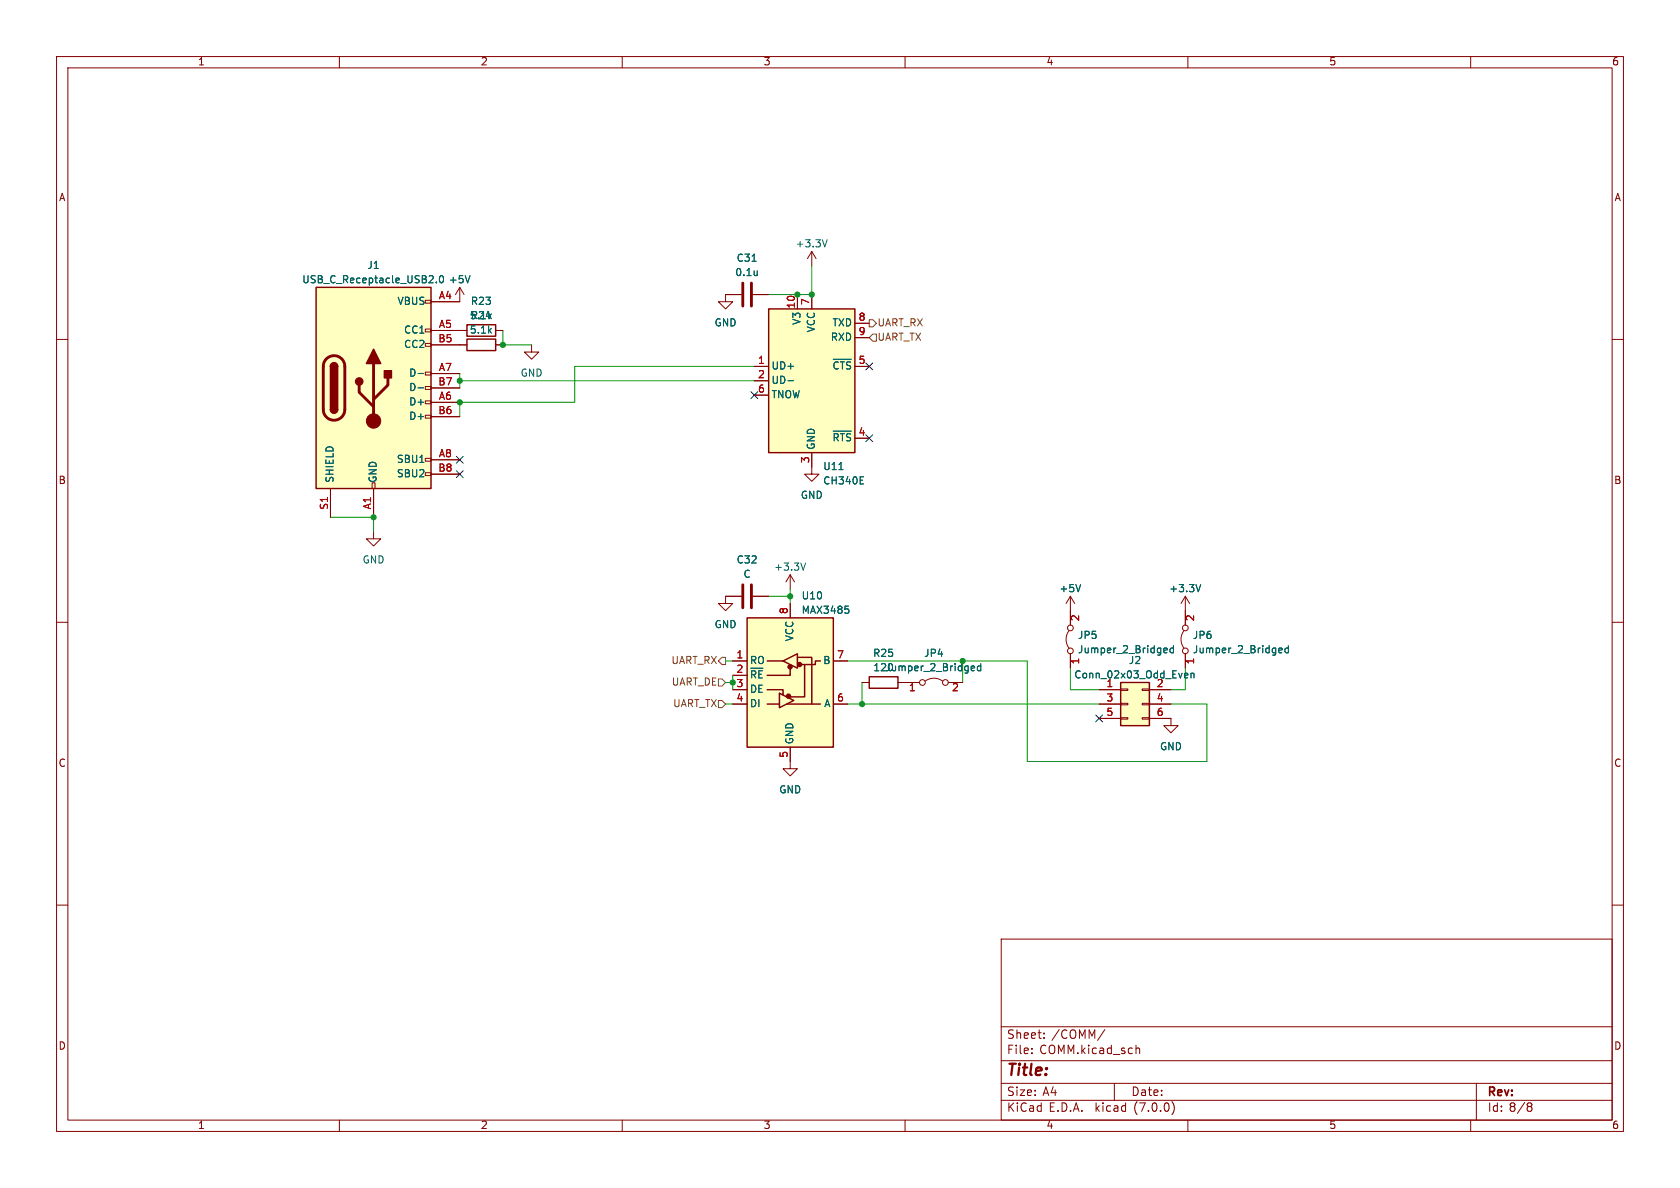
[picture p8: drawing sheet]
<svg xmlns="http://www.w3.org/2000/svg" width="297mm" height="210mm" viewBox="0 0 297 210" stroke-linecap="round" stroke-linejoin="round" font-family="sans-serif">
<g fill="none" stroke="#840000" stroke-width=".18">
<path d="M10 10h277v190h-277zM12 12h273v186h-273zM60 10v2M110 10v2M160 10v2M210 10v2M260 10v2M10 60h2M75.2 58.2h1v.5h-1zM75.2 53.1h1v.5h-1zM76.2 58.4h6.3M81.3 50.8v2.5h-5.1"/>
<path d="M81.3 50.8l-.8 1.3M81.3 50.8l.7 1.3M87.6 58.4h1.3M131.1 52.1h-2.8v1.2h1.2l-1.2 1.3-1.3-1.3h1.3M133.1 52.1h2.8M141 52.1v2.5M143.5 44.5l-.8 1.2M143.5 44.5v2.5M143.5 52.1v2.5M143.5 44.5l.8 1.2M151.1 57.2h2.6M151.1 59.7h2.6"/>
<path d="M285 60h2M75.2 73.4h1v.5h-1zM75.2 70.9h1v.5h-1zM75.2 68.3h1v.5h-1zM75.2 65.8h1v.5h-1zM75.2 60.7h1v.5h-1zM76.2 71.1h5.1M76.2 66h5.1M76.2 61h6.3M76.2 73.7h5.1M76.2 68.6h5.1M87.6 61h1.3"/>
<path d="M94 61v1.2h1.2l-1.2 1.3-1.3-1.3h1.3M133.3 64.8h2.6M133.3 67.3h2.6M133.3 69.9h2.6M151.1 64.8h2.6M151.1 77.5h2.6M58.4 86.4v5M65.8 85.3h.5v1.1h-.5zM66 94v1.3h1.3l-1.3 1.2-1.2-1.2h1.2M66 86.4v5M75.2 83.6h1v.5h-1zM75.2 81h1v.5h-1z"/>
<path d="M76.2 81.3h5.1M76.2 83.8h5.1M143.5 80v3.8h1.3l-1.3 1.3-1.3-1.3h1.3M10 110h2M129.5 116.8h2.6M129.5 119.4h2.6M131.1 105.4h-2.8v1.3h1.2l-1.2 1.3-1.3-1.3h1.3M133.1 105.4h2.8M139.7 101.6l-.8 1.3M139.7 101.6v2.5M139.7 106.7v2.5M139.7 101.6l.8 1.3"/>
<path d="M141 116.2h.1M147.3 116.8h2.6M189 111.5a2.54 2.54 0 0 0 0 3.1M189.2 105.4v5.1M189.2 115.6v2.5M189.2 105.4l-.7 1.3M189.2 105.4l.8 1.3M209.3 111.5a2.54 2.54 0 0 0 0 3.1M209.5 105.4v5.1M209.5 115.6v2.5M209.5 105.4l-.7 1.3M209.5 105.4l.8 1.3"/>
<path d="M285 110h2M129.5 121.9h2.6M129.5 124.5h2.6M139.7 132.1v3.8h1.3l-1.3 1.3-1.3-1.3h1.3M147.3 124.5h2.6M152.4 120.7h1.3M158.7 120.7h3.9M163.6 120.4a2.54 2.54 0 0 1 3 0M167.6 120.7h2.6M194.3 121.9h3.8M194.3 124.5h3.8M194.3 127h3.8"/>
<path d="M198.1 126.9h1.3v.2h-1.3zM198.1 124.3h1.3v.3h-1.3zM198.1 121.8h1.3v.2h-1.3zM201.9 126.9h1.3v.2h-1.3zM201.9 124.3h1.3v.3h-1.3zM201.9 121.8h1.3v.2h-1.3zM203.2 127h3.8v1.3h1.3l-1.3 1.2-1.3-1.2h1.3M203.2 121.9h3.8M203.2 124.5h3.8M10 160h2M285 160h2M177 166h108v32h-108z"/>
<path d="M60 198v2M110 198v2M160 198v2M177 194.5h108M177 191.5h108M177 187.5h108M177 181.5h108M182.4 186.1v.2M182.4 185.3v.2M184.6 183.4v.2M184.6 182.6v.2M195.3 182l-1.3 1.9"/>
<path d="M197 191.5v3M200.8 185.4l.2-.1h.4l.1 1M207.2 194.7a1.72 1.72 0 0 1 0 2.3M210 198v2M260 198v2M261 191.5v6.5M270.3 195h.2l.3 .2-.3 .4M270.3 195.6h.2M270.5 195.6l.3 .1v.5l-.3 .3h-.2"/>
<circle cx="189.2" cy="115.1" r=".51"/>
<circle cx="189.2" cy="111" r=".51"/>
<circle cx="209.6" cy="111" r=".51"/>
<circle cx="209.6" cy="115.1" r=".51"/>
<circle cx="163.1" cy="120.7" r=".51"/>
<circle cx="167.1" cy="120.7" r=".51"/>
</g>
<g fill="none" stroke="#006464" stroke-width=".18">
<path d="M77.1 49.9v.1M77.8 48.8l.2-.1a.68 .68 0 0 1 .4 .7 .68 .68 0 0 1-.4 .6l-.2-.1-.1-.4zM83.1 48.7l-.4 1.3M146.2 42.4l-.4 1.2M73.9 66h1M73.9 68.6h1M139.3 67.3h1M147.3 76.2h3.2M147.3 63.5h3.2M148.2 77.1l-.1-.4h-.6v1.2M148.2 64.1l-.2-.1h-.3l-.3 .5M148.6 76.7h.7"/>
<path d="M148.6 64h.7M148.9 64v1.2M148.9 76.7v1.2M150.4 76.7h-.5l-.2 .3M150.4 64h-.5l-.2 .3M74.2 81.7h.7M142.4 99.5l-.4 1.3M148.3 83h.7M152.1 85.6h.6M152.1 84.3h.6M133.6 119l-.1-.4h-.6v1.2M134.8 118.6h-.6v1.2"/>
<path d="M149.4 107.1h.6M150 107.7l.1 .2-.1 .5M171.9 117.7l.3 .1 .1 .2-.6 .2M172.2 118.5l-.3 .1M173.4 117.8l-.4-.1-.2 .3 .1 .5h.5M173.4 117.3v1.3M191 103.3l-.4 1.3M205.9 114.6h.4l.1 .3-.6 .1M206.3 115.3l-.4 .1M207.4 114.6h-.3l-.3 .2 .2 .5h.4M207.4 114.1v1.3M209.6 119l.3 .1 .1 .2-.6 .1"/>
<path d="M209.9 119.8h-.3M210.5 119.1l.2-.1 .3 .1 .1 .7M210.5 119v.8M212.3 103.3l-.5 1.3M226.3 114.6h.3l.1 .3-.6 .1M226.6 115.3l-.3 .1M227.8 114.6h-.4l-.2 .2 .1 .5h.5M227.8 114.1v1.3"/>
</g>
<g fill="#ffffc2" stroke="#ffffc2" stroke-width=".18">
<path d="M198.1 120.7h5.1v7.6h-5.1z"/>
<path d="M135.9 54.6h15.2v25.4h-15.2z"/>
<path d="M55.9 50.8h20.3v35.6h-20.3z"/>
<path d="M132.1 109.2h15.2v22.9h-15.2z"/>
</g>
<g fill="none" stroke="#840000" stroke-width=".25">
<path d="M55.9 50.8h20.3v35.6h-20.3zM82.5 57.4h5.1v2h-5.1zM82.5 59.9h5.1v2.1h-5.1zM135.9 54.6h15.2v25.4h-15.2zM58.4 72.4a.64 .64 0 0 0 .7 .6 .64 .64 0 0 0 .6-.6M58.4 64.8a.64 .64 0 0 1 .7-.7 .64 .64 0 0 1 .6 .7M132.1 109.2h15.2v22.9h-15.2zM135.6 116.8h2.8M138.4 116.8l2.6-1.2v2.5zM139.7 118.1v1.3h-4.1M141 116.2h2.5v8.3M142.2 117.5v5.7h-2.5"/>
<path d="M145 116.8h-.9v.7h-2.5M153.7 119.6h5v2.1h-5zM135.6 121.9h2.8v.7M135.6 124.5h2.2M137.8 122.6l2.5 1.2-2.5 1.3zM138.4 122.6v.2M139.1 124.5h5.9M198.1 120.7h5.1v7.6h-5.1z"/>
</g>
<path d="M131.3 50v4.1M132.8 50v4.1M57.7 63.4a1.9 1.9 0 0 1 2.1-.4 1.9 1.9 0 0 1 1.2 1.8v7.6a1.91 1.91 0 0 1-1.9 1.9 1.91 1.91 0 0 1-2-1.9l.1-7.8 .1-.6zM63.5 68.1v1.2l2.5 2.6M66 64.3v10.1M68.6 66.8v1.3l-2.6 2.5M131.3 103.4v4M132.8 103.4v4" fill="none" stroke="#840000" stroke-width=".51"/>
<g fill="#840000" stroke="#840000" stroke-width=".25">
<path d="M58.4 72.4h1.3a.64 .64 0 0 1-.6 .6 .64 .64 0 0 1-.7-.6z"/>
<path d="M58.4 64.8h1.3v7.6h-1.3z"/>
<path d="M58.6 64.3a.64 .64 0 0 1 .7-.1 .64 .64 0 0 1 .4 .6h-1.3z"/>
<path d="M66 61.7l1.3 2.6h-2.5z"/>
<path d="M67.9 65.5h1.3v1.3h-1.3z"/>
<circle cx="63.5" cy="67.4" r=".63"/>
<circle cx="139.4" cy="123.1" r=".36"/>
<circle cx="139.7" cy="117.9" r=".36"/>
<circle cx="141.4" cy="117.5" r=".36"/>
</g>
<circle cx="66" cy="74.4" r="1.27" fill="#840000" stroke="#840000" stroke-width=".18"/>
<path d="M153.7 56.5h.6l.6 .7-.6 .6h-.6zM154.3 59.1h.6v1.2h-.6l-.6-.6zM127.6 116.2h.7v1.3h-.7l-.6-.7zM127 120h.6l.7 .7-.7 .6h-.6zM127 123.8h.6l.7 .7-.7 .6h-.6z" fill="none" stroke="#725600" stroke-width=".18"/>
<g fill="none" stroke="#009600" stroke-width=".18">
<path d="M88.9 58.4v2.6h5.1M143.5 47v5.1h-7.6M81.3 66v2.6M81.3 67.3h52M133.3 64.8h-31.7v6.3h-20.3v2.6M58.4 91.4h7.6v2.6M128.3 116.8h1.2M129.5 119.4v2.5M135.9 105.4h3.8M139.7 104.1v2.6M149.9 116.8h31.7v17.8h31.8v-10.1h-6.4M170.2 116.8v3.9"/>
<path d="M189.2 118.1v3.8h5.1M209.5 118.1v3.8h-2.5M128.3 120.7h1.2M128.3 124.5h1.2M149.9 124.5h44.4M152.4 120.7v3.8"/>
</g>
<path d="M132.7 69.2l1.3 1.3M134 69.2l-1.3 1.3M153.1 76.9l1.2 1.2M153.1 64.2l1.2 1.2M154.3 76.9l-1.2 1.2M154.3 64.2l-1.2 1.2M80.7 80.7l1.2 1.2M80.7 83.2l1.2 1.2M81.9 80.7l-1.2 1.2M81.9 83.2l-1.2 1.2M193.7 126.4l1.2 1.2M194.9 126.4l-1.2 1.2" fill="none" stroke="#000084" stroke-width=".18"/>
<g fill="#009600" stroke="#009600" stroke-width=".18">
<circle cx="81.3" cy="71.1" r=".46"/>
<circle cx="88.9" cy="61" r=".46"/>
<circle cx="141" cy="52.1" r=".46"/>
<circle cx="143.5" cy="52.1" r=".46"/>
<circle cx="81.3" cy="67.3" r=".46"/>
<circle cx="66" cy="91.4" r=".46"/>
<circle cx="139.7" cy="105.4" r=".46"/>
<circle cx="152.4" cy="124.5" r=".46"/>
<circle cx="129.5" cy="120.7" r=".46"/>
<circle cx="170.2" cy="116.8" r=".46"/>
</g>
<text font-size="2.8" fill="#840000" x="178" y="190.8">Title:</text>
<g font-size="2.1" fill="#840000">
<text x="178" y="183.9">Sheet:</text>
<text x="185.9" y="183.9">/COMM/</text>
<text x="178" y="186.6">File:</text>
<text x="183.8" y="186.6">COMM.kicad_sch</text>
<text x="178" y="196.8">KiCad</text>
<text x="178" y="194">Size:</text>
<text x="184.3" y="194">A4</text>
<text x="185.4" y="196.8">E.D.A.</text>
<text x="193.7" y="196.8">kicad</text>
<text x="200" y="194">Date:</text>
<text x="200.6" y="196.8">(7.0.0)</text>
<text x="263" y="194.2">Rev:</text>
<text x="263" y="196.8">Id: 8/8</text>
</g>
<g font-size="1.8" fill="#840000">
<text x="35" y="11.8">1</text>
<text x="85" y="11.8">2</text>
<text x="135" y="11.8">3</text>
<text x="185" y="11.8">4</text>
<text x="235" y="11.8">5</text>
<text x="285" y="11.8">6</text>
<text x="10.4" y="35.8">A</text>
<text x="285.4" y="35.8">A</text>
<text x="10.3" y="85.8">B</text>
<text x="285.3" y="85.8">B</text>
<text x="10.3" y="135.8">C</text>
<text x="285.3" y="135.8">C</text>
<text x="10.3" y="185.8">D</text>
<text x="285.3" y="185.8">D</text>
<text x="35" y="199.8">1</text>
<text x="85" y="199.8">2</text>
<text x="135" y="199.8">3</text>
<text x="185" y="199.8">4</text>
<text x="235" y="199.8">5</text>
<text x="285" y="199.8">6</text>
</g>
<g font-size="1.8" fill="#006464">
<text x="64.9" y="47.8">J1</text>
<text x="130.2" y="46.5">C31</text>
<text x="140.6" y="44">+3.3V</text>
<text x="53.4" y="50.4">USB_C_Receptacle_USB2.0</text>
<text x="79.3" y="50.4">+5V</text>
<text x="129.9" y="49.1">0.1u</text>
<text x="70.2" y="54.2">VBUS</text>
<text x="71.3" y="59.2">CC1</text>
<text x="83" y="59.2">5.1k</text>
<text x="83.2" y="54.2">R23</text>
<text x="83.2" y="56.7">R24</text>
<text x="126.3" y="58">GND</text>
<text x="141.8" y="57.5" transform="rotate(-90 141.8 57.5)">V3</text>
<text x="144.3" y="58.9" transform="rotate(-90 144.3 58.9)">VCC</text>
<text x="147" y="58">TXD</text>
<text x="71.3" y="61.8">CC2</text>
<text x="136.4" y="65.6">UD+</text>
<text x="146.7" y="60.5">RXD</text>
<text x="72.2" y="71.9">D+</text>
<text x="72.2" y="66.9">D-</text>
<text x="72.2" y="69.4">D-</text>
<text x="92" y="66.9">GND</text>
<text x="136.4" y="68.1">UD-</text>
<text x="136.4" y="70.7">TNOW</text>
<text x="147" y="66.2">~{CTS}</text>
<text x="72.2" y="74.5">D+</text>
<text x="70" y="82.1">SBU1</text>
<text x="144.3" y="79.5" transform="rotate(-90 144.3 79.5)">GND</text>
<text x="145.5" y="83.4">U11</text>
<text x="147" y="78.9">~{RTS}</text>
<text x="59.2" y="85.3" transform="rotate(-90 59.2 85.3)">SHIELD</text>
<text x="66.9" y="85.3" transform="rotate(-90 66.9 85.3)">GND</text>
<text x="70" y="84.6">SBU2</text>
<text x="141.5" y="88.5">GND</text>
<text x="145.5" y="85.9">CH340E</text>
<text x="64" y="99.9">GND</text>
<text x="130.2" y="99.9">C32</text>
<text x="136.8" y="101.2">+3.3V</text>
<text x="131.4" y="102.4">C</text>
<text x="141.7" y="106.2">U10</text>
<text x="187.2" y="105">+5V</text>
<text x="206.6" y="105">+3.3V</text>
<text x="126.3" y="111.3">GND</text>
<text x="140.5" y="113.5" transform="rotate(-90 140.5 113.5)">VCC</text>
<text x="141.7" y="108.8">MAX3485</text>
<text x="190.5" y="113.2">JP5</text>
<text x="210.8" y="113.2">JP6</text>
<text x="132.6" y="117.7">RO</text>
<text x="145.4" y="117.7">B</text>
<text x="154.3" y="116.4">R25</text>
<text x="154.3" y="118.9">120</text>
<text x="156.4" y="118.9">Jumper_2_Bridged</text>
<text x="163.3" y="116.4">JP4</text>
<text x="190.5" y="115.8">Jumper_2_Bridged</text>
<text x="199.5" y="117.7">J2</text>
<text x="210.8" y="115.8">Jumper_2_Bridged</text>
<text x="132.6" y="120.8">~{RE}</text>
<text x="132.6" y="122.7">DE</text>
<text x="132.6" y="125.3">DI</text>
<text x="145.6" y="125.3">A</text>
<text x="189.9" y="120.2">Conn_02x03_Odd_Even</text>
<text x="140.5" y="131.6" transform="rotate(-90 140.5 131.6)">GND</text>
<text x="205" y="132.9">GND</text>
<text x="137.7" y="140.5">GND</text>
</g>
<g font-size="1.8" fill="#a90000">
<text x="77.5" y="53.1">A4</text>
<text x="77.5" y="58.2">A5</text>
<text x="140.7" y="54.6" transform="rotate(-90 140.7 54.6)">10</text>
<text x="143.3" y="54" transform="rotate(-90 143.3 54)">7</text>
<text x="151.7" y="56.9">8</text>
<text x="151.7" y="59.4">9</text>
<text x="77.4" y="60.7">B5</text>
<text x="77.5" y="65.8">A7</text>
<text x="134" y="64.5">1</text>
<text x="151.7" y="64.5">5</text>
<text x="77.4" y="68.3">B7</text>
<text x="77.5" y="70.9">A6</text>
<text x="134" y="67.1">2</text>
<text x="134" y="69.6">6</text>
<text x="77.4" y="73.4">B6</text>
<text x="151.7" y="77.2">4</text>
<text x="77.4" y="83.6">B8</text>
<text x="77.5" y="81">A8</text>
<text x="143.3" y="81.9" transform="rotate(-90 143.3 81.9)">3</text>
<text x="58.2" y="90.2" transform="rotate(-90 58.2 90.2)">S1</text>
<text x="65.8" y="90.1" transform="rotate(-90 65.8 90.1)">A1</text>
<text x="139.4" y="108.6" transform="rotate(-90 139.4 108.6)">8</text>
<text x="191.1" y="109.9" transform="rotate(-90 191.1 109.9)">2</text>
<text x="211.5" y="109.9" transform="rotate(-90 211.5 109.9)">2</text>
<text x="130.1" y="116.6">1</text>
<text x="130.1" y="119.1">2</text>
<text x="147.9" y="116.6">7</text>
<text x="191.1" y="117.5" transform="rotate(-90 191.1 117.5)">1</text>
<text x="211.5" y="117.5" transform="rotate(-90 211.5 117.5)">1</text>
<text x="130.1" y="121.7">3</text>
<text x="130.1" y="124.2">4</text>
<text x="147.9" y="124.2">6</text>
<text x="160.6" y="122.6">1</text>
<text x="168.2" y="122.6">2</text>
<text x="195.5" y="121.7">1</text>
<text x="195.5" y="124.2">3</text>
<text x="204.4" y="121.7">2</text>
<text x="204.4" y="124.2">4</text>
<text x="195.5" y="126.7">5</text>
<text x="204.4" y="126.7">6</text>
<text x="139.4" y="134" transform="rotate(-90 139.4 134)">5</text>
</g>
<g font-size="1.8" fill="#725600">
<text x="155.1" y="58">UART_RX</text>
<text x="155.1" y="60.5">UART_TX</text>
<text x="118.6" y="117.7">UART_RX</text>
<text x="118.6" y="121.5">UART_DE</text>
<text x="118.9" y="125.3">UART_TX</text>
</g>
</svg>
